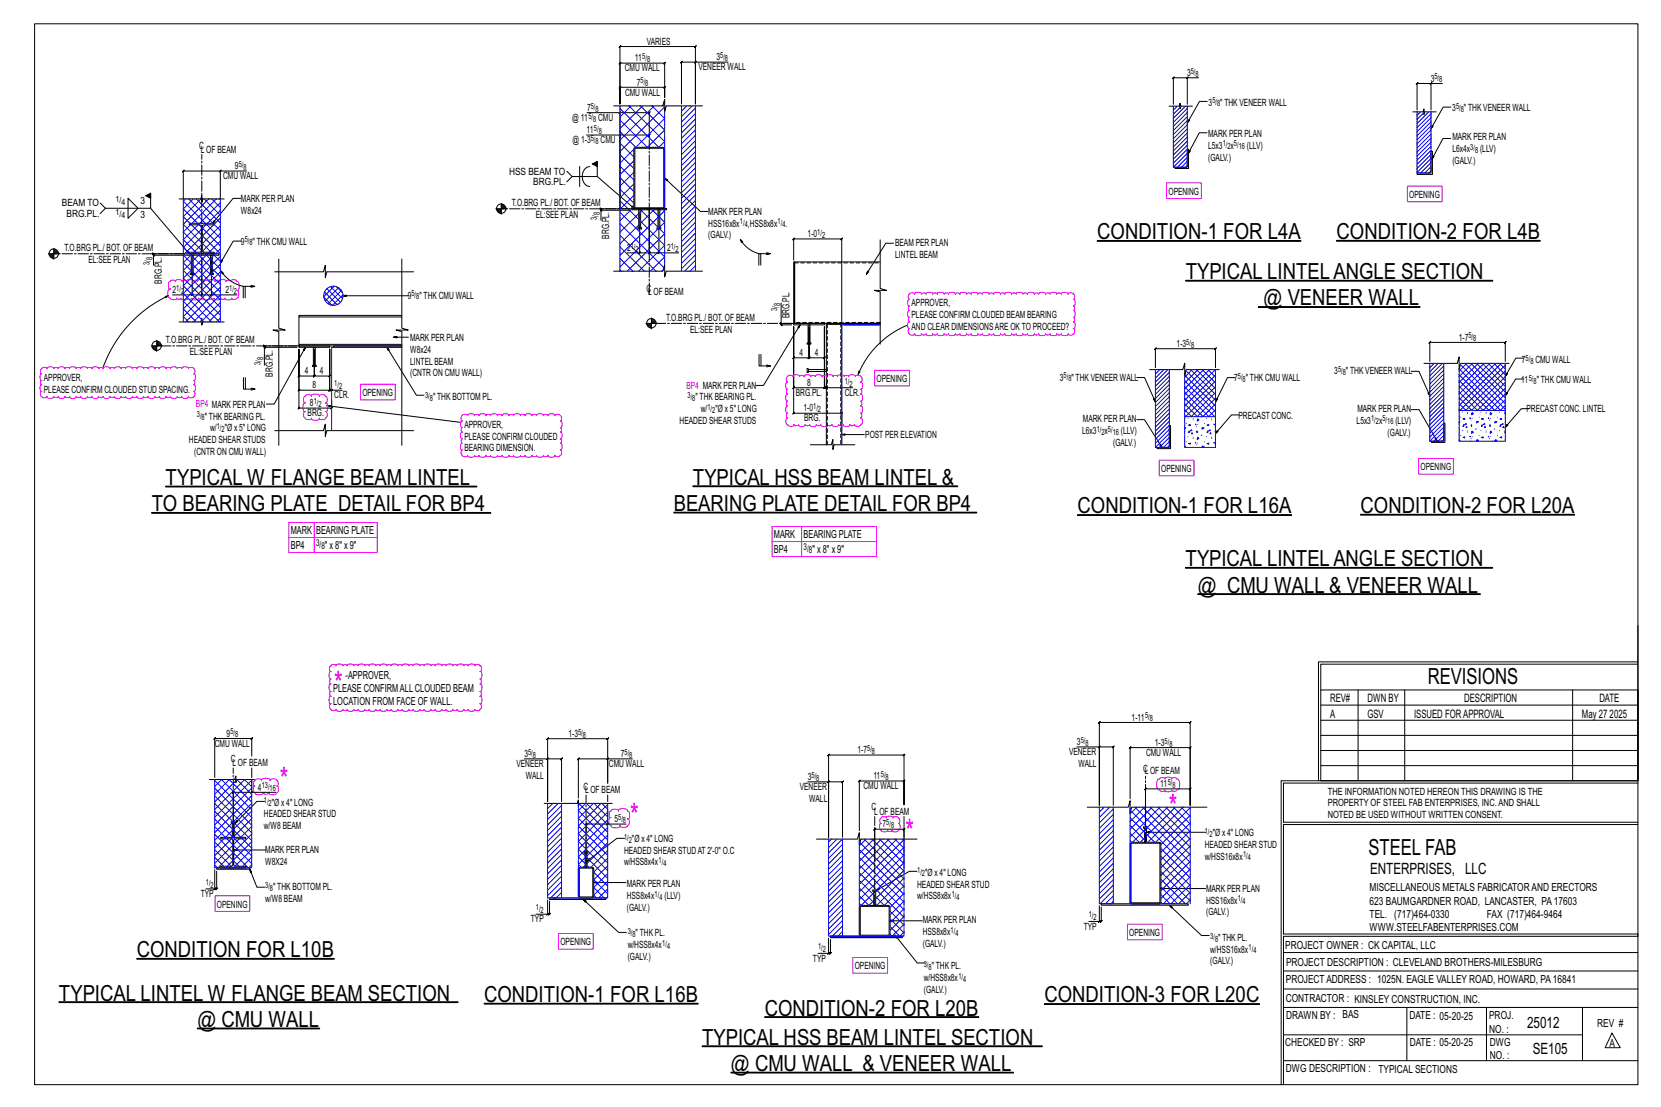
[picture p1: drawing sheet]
<svg xmlns="http://www.w3.org/2000/svg" width="914mm" height="610mm" viewBox="0 0 914 610" stroke-linecap="round" stroke-linejoin="round" font-family="sans-serif">
<g fill="none" stroke="#000" stroke-width=".55">
<path d="M19 13h883v584h-883zM341 35l1-1-1 1h25h-1l1-1v1v19v-6l-1 1 1-1h-25h1l-1 1v-1v9zM383 34h-8h1l-1 1v-1v23M383 34l-1 1zM401 34h-18v23v-31v-1l-1 1h1h-42l1-1-1 1v31M338 58h27l1-3v7l1-4h20M644 58h5l1-1v3v-2h6M654 43v-1l-1 1zM654 43h-8v-1l-1 1h1v14M660 43h-6v14M665 56h-5l-6 12M788 46h-1l1-1z"/>
<path d="M788 46h-8l1-1-1 1v15M794 46h-6v15M799 59h-4l-7 12M323 62h18v53v-41h-18M341 63l1-1zM341 75l1-1zM341 62h16v1l1-1h-1v14l1-2-1 1v-1h-16M664 73h-4l-6 11M778 62h5l1-2v3v-1h7M799 76h-5l-6 12M121 94v1l1-1zM121 94h-20l-1 1 1-1v16"/>
<path d="M136 94h-15v16M315 97l-3 3M319 92v11M325 92a6 6 0 0 0-4 5 6 6 0 0 0 4 6M329 89v8h-14l-3-3M329 97l20 18M349 81h16l1 1v32l-1 1h-15l-1-1zM350 82h15v32h-15zM366 98l20 18h4M654 82v11h-7v-1h6h1zM788 83h1v13h-9v-1h7h1zM58 115l-3 3"/>
<path d="M70 109l6 6-6 5zM83 106v9h-25l-3-3M83 115l21 25M99 110h12v-2v3l1-1h11M133 109h-5l-11 14M273 115h6M273 116l2 1M273 115l3 2M274 115l2 2M275 115l1 1M276 113l2 2M276 114l1 1"/>
<path d="M276 112v6M276 112l2 2M330 115l1 1zM347 116h-16v5M347 115h-16l-1-1 1 1v1M348 115h19v1h-19zM352 117v22h-7M363 117v22h11M27 140h6M27 140l3 2M28 140l2 2M28 140l2 1"/>
<path d="M29 140h1M30 138l1 2M30 139l1 1M30 139v1M30 137l2 3M30 137v6M30 137l2 2M101 140h-17v-1l1 1h-1v1M102 140h19v1h-19zM104 123h14v1h-6l-1 1v13l1 1h6v1h-14v-1h6l1-1v-14h-1h-6zM133 133h-5l-7 12M351 125h2v1h-2z"/>
<path d="M352 125v-9h1v9M352 140l1-1zM352 139h5v1l1-1h-1v-24v24v1l1-1h-1h6M362 125h2v1h-2zM362 125v-9h1v9M362 140l1-1zM408 132l1 1-1 1zM408 132a17 17 0 0 0 10 8M419 140v6M422 139l2 1M485 132v27l3 1h-7l4 1v29M492 134h-4l-11 17"/>
<path d="M27 140l2 2M84 140l1 1zM101 141h-17v5M105 150h2v1h-2zM105 150v-9h1v9M106 142v20h-11M115 150h2v1h-2zM116 150v-9h1v9M116 142v20h15M122 149l1 1-1 1zM122 149a19 19 0 0 0 12 9M135 158v6"/>
<path d="M138 158h2h-6v6M138 157l2 1M151 150h27l1-4v7l1-3h48M153 143v38l4 1h-7l3 1v62M221 143v38l4 1h-7l3 1v62M338 149h27l1-3v7l1-4h20M422 140h2h-6v6M437 144v34zM437 143v-11h-1l1-1v1h26l1-1-1 1v45M485 144h-48v34h48h-21v1h21M91 163h2l-2 1zM93 163a70 70 0 0 0-36 39"/>
<path d="M99 177h12v-2v4l1-2h11M106 162h5v1l1-1h-1v-20v20v1l1-1h-1h5M106 162l-1 1zM116 162h1l-1 1zM165 175v15M189 163h36M221 174h-56v1h56M356 178h6M356 179l2 2M356 178l3 3M357 178l2 2M357 178l2 1"/>
<path d="M358 178l1 1M359 176l1 2M359 177l1 1M359 176l2 2M359 177v1M359 175v6M359 175l2 3M430 178l1 1zM430 167v11h6M430 178v1v-1l1 1h-1h6M437 178h17v1h-17zM437 180v17l-1 1 1-1h8v1l1-1h-1v-17v17v1l1-1h-1h9l-1 1 1-1v-17v34h-1l1-1v1h1"/>
<path d="M440 179l-20 33h-4M454 180v34v-1l-1 1h1h-17v-1l-1 1h1v-34v48h-1l1-1v1h26l1-1-1 1v5M455 178h8v1h-8zM455 179v66M456 178h6M463 179v66M499 179a50 50 0 0 0-27 27M83 190h6M84 191l2 2M84 190l2 3M84 190l2 2M85 190l1 2"/>
<path d="M86 190v1M86 189l2 1M86 190h1M86 188l3 2M86 189l1 1M86 187v7M87 188l2 2M145 191l1 1zM164 191h-18v10M164 190h-18h-1l1 1v-1v1M165 190h17v1h-17zM165 192v23h-1l1-1v1h17h-1l1-1v1v-23"/>
<path d="M168 191l-17 32h-4M182 192v15l-1 1 1-1h-9h1l-1 1v-1v-15v15h1l-1 1v-1h-8l-1 1 1-1v-15v33h-1l1-1v1h18h-1l1-1v1v-5M182 192v23h-1l1-1v1h1h-1l1-1v1h5M213 191l16 27h4M217 186h8M221 190h-56h56h-37v1h37M418 195v7h6l-2-1M419 195v7M444 189h2h-2zM445 189v-10h1v10M787 199v-10l1-1-1 1h42h-1l1-1v1v10M839 197h-5l-5 10"/>
<path d="M134 208v6h6h-2M135 208v6M140 214l-2 1M172 201h2v1h-2zM173 201v-10h1v10M424 202h-2M444 203h1v2h-1zM445 203h10v2h-10M455 211v3h14M455 213l-1 1zM473 204v1l-1 1zM626 208h4l6 13"/>
<path d="M633 204h18l1-4v7l1-3h18M636 202v-10v1l1-1h-1h33v1l1-1h-1v10M680 208h-4l-7 13M777 204h4l6 14M784 200h18l1-3v6l1-3h27M839 209h-5l-5 9M151 237h27l1-3v6l1-3h48M180 223l74 10M463 239h13M626 231h4l10 15M682 228h-4l-9 11M777 226h4l10 17"/>
<path d="M795 233v11h-7v-1h6l1-1zM842 225h-5l-8 10M446 245h12l1-3v6v-3h12M637 246v1h7v-13v11l-1 1M902 345v85h-197M727 380h175v50h-175zM748 380v50M773 380v50M866 380v50M902 366h-175v14M902 364h-176v66M727 397h175"/>
<path d="M727 388h175M139 416v-9v-1l-1 1h1h-21l1-1-1 1v21M289 418h12v23v-34l1-1-1 1h34h-1l1-1v1v24v-13h13M301 418h8l1-1-1 1v23M302 417l-1 1zM335 418v-1l-1 1zM335 418h-17l1-1-1 1v21M593 411h12v32v-45l1-1-1 1h50l1-1-1 1v45v-9h1l-1 1v-1h-24l-1 1 1-1v21M605 411h8l-1 1 1-1v32M606 411l-1 1zM727 413h175M727 405h175"/>
<path d="M115 429h14l1-2v4v-2h10M139 436l-1 1zM139 429v7h13M139 436h-11h1l-1 1v-1v24M139 423v5M335 438v3zM445 431h11v30v-45l1-1-1 1h42h-1l1-1v1v27v-13l-1 1 1-1h-25h1l-1 1v-1v27M456 431h8h-1l1-1v1v30M457 430l-1 1zM622 440v-28l1-1-1 1h33l1-1-1 1v31M705 430v167M727 422h175"/>
<path d="M902 431h-195v22h195M127 453h2h-2zM128 453v8h1v-8M146 441h-5l-12 12M300 442h18v-2v4l1-2h18M335 454v-1l-1 1zM335 446v8h10M335 454h-12v-1l-1 1h1v22M498 450v11zM599 445h22l1-4v7l1-3h41M630 455h2v1h-2zM630 456v8h1v-8"/>
<path d="M631 458h33M902 454h-195v60h195v2h-195v81M118 479v10h-5M119 478h19v1h-19zM119 480v9h1l-1 1v-1h-1M122 461h13v1h-5l-1 1v13l1 1h5v1h-13v-1h5l1-1v-13l-1-1h-5zM129 468h17M138 479l3 10h5M319 478h7h1v15l-1 1h-7h-1zM319 478h7v16h-7zM322 469h2v1h-2zM322 470v8h1v-8"/>
<path d="M344 462h-4l-17 12M449 462h23l1-3v6l1-3h31M482 475v-18h-1l1-1v1h16h-1l1-1v1v21M505 480h-4l-19 10M622 464h16h1v33l-1 1h-15l-1-1zM623 465h16l-1 32h-15zM118 489v1l1-1zM301 496v7h-6M303 494h30v1h-30zM303 496v7l-1 1 1-1h-2M303 494v1h30v-1M321 495l20 18h4"/>
<path d="M327 486h18M473 499h17v16h-17zM474 499h15v16h-15zM480 490h3v1h-3zM481 491v8h1v-8M605 499v8h-6M606 498h48h-48zM606 500v7h1l-1 1v-1h-1M639 489h25M644 499l17 16h5M302 503l-1 1zM456 517v8h-6"/>
<path d="M457 516h40h-40zM457 517v8l1-1-1 1h-1M457 516h40M490 507h18M493 515l12 15h4M606 507l-1 1zM457 524l-1 1zM707 535h195M707 525h195M707 555h195M707 545h195M774 555v29"/>
<path d="M818 555v29M871 555v29M707 570h164M887 569l5 8h-8zM707 584h195"/>
<circle cx="276" cy="115" r="2.6"/>
<circle cx="30" cy="140" r="2.6"/>
<circle cx="359" cy="178" r="2.6"/>
<circle cx="86" cy="190" r="2.6"/>
</g>
<g fill="none" stroke="#f0f" stroke-width=".55">
<path d="M642 101h19v8h-19zM775 102h19v9h-19zM93 155a2.8 2.8 0 0 1 3-1l1 1a2.1 2.1 0 0 1 3 0 1.5 1.5 0 0 1 3 0 2.1 2.1 0 0 1 3 0 1.5 1.5 0 0 1 3 0 2.1 2.1 0 0 1 3 0 1.5 1.5 0 0 1 3 0 2.1 2.1 0 0 1 3 0 1.5 1.5 0 0 1 3 0 2.1 2.1 0 0 1 3 0 1.5 1.5 0 0 1 3 0 1.9 1.9 0 0 1 3 0 2.8 2.8 0 0 1 0 5 2.6 2.6 0 0 1 1 4 2.6 2.6 0 0 1-4 0h1a2.1 2.1 0 0 1-4 0 1.5 1.5 0 0 1-3 0 2.1 2.1 0 0 1-3 0 1.5 1.5 0 0 1-3 0 2.1 2.1 0 0 1-3 0 1.5 1.5 0 0 1-3 0 2.1 2.1 0 0 1-3 0 1.5 1.5 0 0 1-3 0 2.1 2.1 0 0 1-3 0 1.5 1.5 0 0 1-3 0 1.9 1.9 0 0 1-3 0 2.8 2.8 0 0 1 0-5l-1-1zM501 162l2-1 1 1a2.1 2.1 0 0 1 3 0 1.5 1.5 0 0 1 3 0 2.1 2.1 0 0 1 4 0 1.4 1.4 0 0 1 2 0 2.1 2.1 0 0 1 4 0 1.4 1.4 0 0 1 2 0 2.1 2.1 0 0 1 4 0 1.4 1.4 0 0 1 2 0 2.1 2.1 0 0 1 4 0 1.5 1.5 0 0 1 3 0 2.1 2.1 0 0 1 3 0 1.5 1.5 0 0 1 3 0 2.1 2.1 0 0 1 4 0 1.4 1.4 0 0 1 2 0 2.1 2.1 0 0 1 4 0 1.4 1.4 0 0 1 2 0 2.1 2.1 0 0 1 4 0 1.4 1.4 0 0 1 2 0 2.1 2.1 0 0 1 4 0 1.5 1.5 0 0 1 3 0 2.1 2.1 0 0 1 3 0 1.5 1.5 0 0 1 3 0 2.1 2.1 0 0 1 4 0 1.4 1.4 0 0 1 2 0 2.1 2.1 0 0 1 4 0 1.4 1.4 0 0 1 2 0 2.1 2.1 0 0 1 4 0 2 2 0 0 1 3 0 2 2 0 0 1 0 3 2.1 2.1 0 0 1 0 4 1.4 1.4 0 0 1 0 2 2.1 2.1 0 0 1 0 4 1.4 1.4 0 0 1 0 2 2.1 2.1 0 0 1 0 4 2 2 0 0 1 0 3 2 2 0 0 1-3 0 2.1 2.1 0 0 1-4 0 1.4 1.4 0 0 1-2 0 2.1 2.1 0 0 1-4 0 1.4 1.4 0 0 1-2 0 2.1 2.1 0 0 1-4 0 1.5 1.5 0 0 1-3 0 2.1 2.1 0 0 1-3 0 1.5 1.5 0 0 1-3 0 2.1 2.1 0 0 1-4 0 1.4 1.4 0 0 1-2 0 2.1 2.1 0 0 1-4 0 1.4 1.4 0 0 1-2 0 2.1 2.1 0 0 1-4 0 1.4 1.4 0 0 1-2 0 2.1 2.1 0 0 1-4 0 1.5 1.5 0 0 1-3 0 2.1 2.1 0 0 1-3 0 1.5 1.5 0 0 1-3 0 2.1 2.1 0 0 1-4 0 1.4 1.4 0 0 1-2 0 2.1 2.1 0 0 1-4 0 1.4 1.4 0 0 1-2 0 2.1 2.1 0 0 1-4 0 1.4 1.4 0 0 1-2 0 2.1 2.1 0 0 1-4 0 1.5 1.5 0 0 1-3 0 2.1 2.1 0 0 1-3 0 2 2 0 0 1-3 0 2 2 0 0 1 0-3 2.1 2.1 0 0 1 0-4 1.4 1.4 0 0 1 0-2 2.1 2.1 0 0 1 0-4 1.4 1.4 0 0 1 0-2 2.1 2.1 0 0 1 0-4 2 2 0 0 1 0-3zM23 203l2-1 1 1a2.1 2.1 0 0 1 4 0 1.4 1.4 0 0 1 2 0 2.1 2.1 0 0 1 4 0 1.4 1.4 0 0 1 2 0 2.1 2.1 0 0 1 4 0 1.4 1.4 0 0 1 2 0 2.1 2.1 0 0 1 4 0 1.5 1.5 0 0 1 3 0 2.1 2.1 0 0 1 3 0 1.5 1.5 0 0 1 3 0 2.1 2.1 0 0 1 3 0 1.5 1.5 0 0 1 3 0 2.1 2.1 0 0 1 4 0 1.4 1.4 0 0 1 2 0 2.1 2.1 0 0 1 4 0 1.4 1.4 0 0 1 2 0 2.1 2.1 0 0 1 4 0 1.5 1.5 0 0 1 3 0 2.1 2.1 0 0 1 3 0 1.5 1.5 0 0 1 3 0 2.1 2.1 0 0 1 3 0 1.5 1.5 0 0 1 3 0 2.1 2.1 0 0 1 4 0 1.4 1.4 0 0 1 2 0 2.1 2.1 0 0 1 4 0 1.9 1.9 0 0 1 3 0 1.9 1.9 0 0 1 0 3 2.1 2.1 0 0 1 0 3 1.5 1.5 0 0 1 0 3 2.1 2.1 0 0 1 0 4 1.9 1.9 0 0 1 0 2 1.9 1.9 0 0 1-3 0 2.1 2.1 0 0 1-4 0 1.4 1.4 0 0 1-2 0 2.1 2.1 0 0 1-4 0 1.5 1.5 0 0 1-3 0 2.1 2.1 0 0 1-3 0 1.5 1.5 0 0 1-3 0 2.1 2.1 0 0 1-3 0 1.5 1.5 0 0 1-3 0 2.1 2.1 0 0 1-4 0 1.4 1.4 0 0 1-2 0 2.1 2.1 0 0 1-4 0 1.4 1.4 0 0 1-2 0 2.1 2.1 0 0 1-4 0 1.5 1.5 0 0 1-3 0 2.1 2.1 0 0 1-3 0 1.5 1.5 0 0 1-3 0 2.1 2.1 0 0 1-3 0 1.5 1.5 0 0 1-3 0 2.1 2.1 0 0 1-4 0 1.4 1.4 0 0 1-2 0 2.1 2.1 0 0 1-4 0 1.4 1.4 0 0 1-2 0 2.1 2.1 0 0 1-4 0 1.4 1.4 0 0 1-2 0 2.1 2.1 0 0 1-4 0 1.9 1.9 0 0 1-3 0 1.9 1.9 0 0 1 0-2 2.1 2.1 0 0 1 0-4 1.5 1.5 0 0 1 0-3 2.1 2.1 0 0 1 0-3 2 2 0 0 1 0-3zM167 219l1-1a2.2 2.2 0 0 1 3 0 2.5 2.5 0 0 1 5 0 2.2 2.2 0 0 1 3 0l1 2v2h-1a2.7 2.7 0 0 1 0 5 2.3 2.3 0 0 1 0 3l-2 1h-1v-1a2.5 2.5 0 0 1-5 0 2.2 2.2 0 0 1-3 0l-1-2v-1h1a2.7 2.7 0 0 1 0-5l-1-1zM198 212h20v8h-20zM433 208a2 2 0 0 1 3-1 2.1 2.1 0 0 1 4 0 1.5 1.5 0 0 1 3 0 2.1 2.1 0 0 1 3 0 1.5 1.5 0 0 1 3 0 2.1 2.1 0 0 1 3 0 1.5 1.5 0 0 1 3 0 2.1 2.1 0 0 1 4 0 1.4 1.4 0 0 1 2 0 2.1 2.1 0 0 1 4 0 1.4 1.4 0 0 1 2 0 2.1 2.1 0 0 1 4 0 2 2 0 0 1 3 1 2 2 0 0 1 0 2 2.2 2.2 0 0 1 0 4 1.5 1.5 0 0 1 0 3 2.2 2.2 0 0 1 0 4 1.5 1.5 0 0 1 0 3 2.2 2.2 0 0 1 0 4 1.5 1.5 0 0 1 0 2 2.3 2.3 0 0 1 0 4l-2 1-1-1h-1a1.4 1.4 0 0 1-2 0 2.1 2.1 0 0 1-4 0 1.4 1.4 0 0 1-2 0 2.1 2.1 0 0 1-4 0 1.4 1.4 0 0 1-2 0 2.1 2.1 0 0 1-4 0 1.5 1.5 0 0 1-3 0 2.1 2.1 0 0 1-3 0 1.5 1.5 0 0 1-3 0 2.1 2.1 0 0 1-3 0 1.5 1.5 0 0 1-3 0 2.2 2.2 0 0 1-4 0v-2v-2h1a1.5 1.5 0 0 1 0-2 2.2 2.2 0 0 1 0-4 1.5 1.5 0 0 1 0-3 2.2 2.2 0 0 1 0-4 1.5 1.5 0 0 1 0-3 2.2 2.2 0 0 1 0-4h-1zM482 204h19v9h-19zM255 228h2v1a2.1 2.1 0 0 1 4 0 1.5 1.5 0 0 1 3 0 2.1 2.1 0 0 1 4 0 1.4 1.4 0 0 1 2 0 2.1 2.1 0 0 1 4 0 1.4 1.4 0 0 1 2 0 2.1 2.1 0 0 1 4 0 1.5 1.5 0 0 1 3 0 2.1 2.1 0 0 1 4 0 1.4 1.4 0 0 1 2 0 2.1 2.1 0 0 1 4 0 1.4 1.4 0 0 1 2 0 2.1 2.1 0 0 1 4 0 1.5 1.5 0 0 1 3 0 2.1 2.1 0 0 1 4 0 2 2 0 0 1 2 0 2 2 0 0 1 0 3 2.1 2.1 0 0 1 0 3 1.5 1.5 0 0 1 0 3 2.1 2.1 0 0 1 0 4 1.4 1.4 0 0 1 0 2 2.1 2.1 0 0 1 0 4 2 2 0 0 1 0 3 2 2 0 0 1-2 0 2.1 2.1 0 0 1-4 0 1.5 1.5 0 0 1-3 0 2.1 2.1 0 0 1-4 0 1.4 1.4 0 0 1-2 0 2.1 2.1 0 0 1-4 0 1.4 1.4 0 0 1-2 0 2.1 2.1 0 0 1-4 0 1.5 1.5 0 0 1-3 0 2.1 2.1 0 0 1-4 0 1.4 1.4 0 0 1-2 0 2.1 2.1 0 0 1-4 0 1.4 1.4 0 0 1-2 0 2.1 2.1 0 0 1-4 0 1.5 1.5 0 0 1-3 0 2.1 2.1 0 0 1-4 0 2 2 0 0 1-2 0 2 2 0 0 1 0-3 2.1 2.1 0 0 1 0-4 1.4 1.4 0 0 1 0-2 2.1 2.1 0 0 1 0-4 1.5 1.5 0 0 1 0-3 2.1 2.1 0 0 1 0-3 2 2 0 0 1 0-4zM638 253h19v9h-19zM781 252h19v9h-19z"/>
<path d="M159 288h49v16h-49zM159 296h49M173 288v16M425 290h58v16h-58zM425 298h58M441 290v16M182 367a2 2 0 0 1 3 0 2 2 0 0 1 4 0 1.4 1.4 0 0 1 2 0 2 2 0 0 1 4 0 1.4 1.4 0 0 1 2 0 2 2 0 0 1 4 0 1.4 1.4 0 0 1 2 0 2 2 0 0 1 4 0 1.4 1.4 0 0 1 2 0 2 2 0 0 1 4 0 1.4 1.4 0 0 1 2 0 2 2 0 0 1 4 0 1.4 1.4 0 0 1 2 0 2 2 0 0 1 4 0 1.4 1.4 0 0 1 2 0 2 2 0 0 1 4 0 1.5 1.5 0 0 1 3 0 2 2 0 0 1 3 0 1.5 1.5 0 0 1 3 0 2 2 0 0 1 3 0 1.5 1.5 0 0 1 3 0 2 2 0 0 1 3 0 1.5 1.5 0 0 1 3 0 2 2 0 0 1 3 0 1.5 1.5 0 0 1 3 0 2 2 0 0 1 3 0 2.1 2.1 0 0 1 3 0 2.1 2.1 0 0 1 0 3 2.3 2.3 0 0 1 0 4 1.5 1.5 0 0 1 0 3 2.3 2.3 0 0 1 0 4 1.5 1.5 0 0 1 0 2 2.5 2.5 0 0 1 0 5 2.1 2.1 0 0 1 0 2 2.1 2.1 0 0 1-3 1 2 2 0 0 1-3 0 1.5 1.5 0 0 1-3 0 2 2 0 0 1-3 0 1.5 1.5 0 0 1-3 0 2 2 0 0 1-3 0 1.5 1.5 0 0 1-3 0 2 2 0 0 1-3 0 1.5 1.5 0 0 1-3 0 2 2 0 0 1-3 0 1.5 1.5 0 0 1-3 0 2 2 0 0 1-4 0 1.4 1.4 0 0 1-2 0 2 2 0 0 1-4 0 1.4 1.4 0 0 1-2 0 2 2 0 0 1-4 0 1.4 1.4 0 0 1-2 0 2 2 0 0 1-4 0 1.4 1.4 0 0 1-2 0 2 2 0 0 1-4 0 1.4 1.4 0 0 1-2 0 2 2 0 0 1-4 0 1.4 1.4 0 0 1-2 0 2 2 0 0 1-4 0 1.4 1.4 0 0 1-2 0 2 2 0 0 1-4 0 2.1 2.1 0 0 1-3-1 2.1 2.1 0 0 1 0-2 2.5 2.5 0 0 1 0-5 1.5 1.5 0 0 1 0-2 2.3 2.3 0 0 1 0-4 1.5 1.5 0 0 1 0-3 2.3 2.3 0 0 1 0-4l-1-1zM141 429h2l1 1a2.7 2.7 0 0 1 5 0 2.3 2.3 0 0 1 3 0 2.3 2.3 0 0 1 0 3 2.4 2.4 0 0 1 0 4l-2 1-2-1v-1a1.8 1.8 0 0 1-3 0 2.8 2.8 0 0 1-5 0l-1-1 1-2a2 2 0 0 1 0-3zM637 429h1a1.6 1.6 0 0 1 3 0 2.1 2.1 0 0 1 4 0 1.6 1.6 0 0 1 3 0 4 4 0 0 1 0 6l-2 1-1-1a2.1 2.1 0 0 1-4 0 1.6 1.6 0 0 1-3 0 4 4 0 0 1-1-6zM337 446h2l1 1a2.8 2.8 0 0 1 5 0 2.4 2.4 0 0 1 0 4 2.3 2.3 0 0 1 0 4l-2 1-1-1-1-1a2.8 2.8 0 0 1-5 0 2.4 2.4 0 0 1 0-4 2.3 2.3 0 0 1 0-4zM485 451a2 2 0 0 1 3 0 2.1 2.1 0 0 1 4 0 2 2 0 0 1 3 0 2 2 0 0 1-1 2 2.3 2.3 0 0 1 0 4l-1 1h-2v-1a1.4 1.4 0 0 1-2 0 2.2 2.2 0 0 1-4 0l-1-2 1-1v-1h-1zM118 493h20v9h-20z"/>
<path d="M307 514h20v9h-20zM621 509h19v9h-19zM469 527h20v9h-20z"/>
</g>
<g fill="#000" stroke="#000" stroke-width=".55">
<path d="M326 90l3-1v3zM80 108l3-2v3zM604 132h112v1h-112zM736 132h112v1h-112zM653 154h169v1h-169zM693 169h89h-89zM91 268h171h-171zM381 268h146h-146zM84 282h186v1h-186zM371 282h167v1h-167zM593 283h118v1h-118zM749 283h118v1h-118z"/>
<path d="M653 312h169v1h-169zM659 327h156h-156zM75 528h109h-109zM32 552h220h-220zM267 552h117v1h-117zM575 553h118h-118zM109 566h67v1h-67zM387 576h187h-187zM421 560h118h-118zM402 590h156v1h-156z"/>
</g>
<g fill="none" stroke="#00f" stroke-width=".55">
<path d="M341 58v91M346 58l20 20-3 3-22-21M347 58l-6 6M353 58l13 14-10 9-15-15M354 58l-13 13M359 58l7 7-16 16-9-9M360 58l-19 19M365 58l1 1M366 59l-25 24M375 58v91M378 58l-3 3M381 58l-6 6"/>
<path d="M383 60l-8 7M383 58v91M646 58v34h8v-34M648 58l-2 3M650 59l-4 4M650 57h.1M650 58v1M653 58l-7 7M654 60l-8 7M341 79l8 7M366 62v84M383 77l-8 8"/>
<path d="M383 75l-8 7M383 72l-8 7M383 69l-8 7M383 66l-8 7M383 63l-8 7M654 80l-8 8M654 78l-8 7M654 75l-8 8M654 73l-8 8M654 71l-8 8M654 69l-8 7M654 66l-8 8"/>
<path d="M654 64l-8 8M654 62l-8 8M780 62v33h8v-33M782 62l-2 2M784 62l-4 4M784 62h.1M787 62l-7 6M788 78l-8 8M788 76l-8 8M788 74l-8 8M788 72l-8 7M788 69l-8 8"/>
<path d="M788 67l-8 8M788 65l-8 8M788 63l-8 7M341 85l8 8M341 91l8 8M341 98l8 7M349 95l-8 8M349 89l-8 7M349 82l-8 8M383 98l-8 8M383 95l-8 8M383 92l-8 8"/>
<path d="M383 89l-8 8M383 86l-8 8M383 83l-8 8M383 80l-8 8M654 91l-1 1M654 89l-4 3M654 87l-6 5M654 84l-8 8M654 82l-8 8M788 94l-1 1M788 92l-4 3M788 90l-6 5"/>
<path d="M788 87l-8 8M788 85l-8 8M788 83l-8 7M788 81l-8 7M101 119l20 21M101 110v67M102 110l-1 1 20 20M104 110l17 17M106 110l-5 5 20 20M108 110l13 13M111 110l-10 9M112 110l9 9"/>
<path d="M115 110l-14 14 20 20M117 110l4 4M119 110l-18 18 20 20M121 110h.1M121 112l-20 20 20 20M121 116l-20 20 20 21M121 110v67M341 104l8 8M341 111l25 24M341 117l25 24-8 8M349 114l-8 8M349 108l-8 7"/>
<path d="M349 101l-8 8M353 116l13 13-21 20M354 116l-13 12M359 116l7 6-25 25M360 116l-19 18M365 116h1l-25 25M383 119l-8 8M383 116l-8 8M383 113l-8 8M383 110l-8 8M383 107l-8 8M383 104l-8 8"/>
<path d="M383 101l-8 8M121 137l-20 20 20 20M121 120l-20 20 20 21M121 129l-20 20 20 20M121 133l-20 20 20 21M121 124l-20 21M341 123l24 24M341 130l20 19M341 136l14 13M366 135l-14 14M383 137l-8 8M383 134l-8 8"/>
<path d="M383 131l-8 8M383 128l-8 8M383 125l-8 8M383 122l-8 8M101 145l20 20M121 154l-20 20 3 3M121 141l-20 21 16 15M121 145l-20 21 11 11M121 158l-19 19M121 150l-20 20M180 159l7 7M182 158l7 6"/>
<path d="M184 158l-6 5M185 158l4 3M186 158l-7 8M341 149h1M341 142l7 7M365 149h-1M383 146l-3 3M383 143l-6 6M383 140l-8 8M101 170l7 7M121 175l-2 2M121 171l-6 6"/>
<path d="M121 167l-10 10M121 162l-15 15M178 164l5 4M179 161l7 7M188 160l-7 7M189 162l-6 6M485 179h-22v66M221 191h-38v46M636 204v42h7M638 204l-2 2M641 204l-5 4M643 204l-7 6"/>
<path d="M644 204v42h-1M644 218l-8 8M644 216l-8 8M644 214l-8 8M644 212l-8 7M644 209l-8 8M644 207l-8 8M644 205l-8 8M652 213l17 16M652 219l10 10M652 216l14 13M653 204l11 11 5-5"/>
<path d="M653 204h.1M655 204l14 13M656 204l-4 4M659 204l10 10M660 204l-8 7M662 204l7 7M663 204l-11 10M665 204l4 4M666 204l-14 13M667 215h.1M668 204h1M669 204l-12 11-5-5"/>
<path d="M669 219l-2 2-6-6-9 9M669 216l-2 2-3-3-12 12M669 204v42h-17v-39M669 213l-16 16M669 207l-8 8-9-8M787 200v43h1M790 200l-3 3M792 200l-5 5M794 200l-7 7M795 200v43h-8l8-8M795 213l-8 7M795 220l-8 7"/>
<path d="M795 217l-8 8M795 215l-8 8M795 211l-8 7M795 208l-8 8M795 206l-8 8M795 204l-8 7M795 202l-8 7M803 214l2-2 13 12 11-10M803 219l7 7M803 216l10 10M803 213l14 13M804 200h.1"/>
<path d="M807 200l22 22M807 200l-4 4M810 200l19 19M811 200l-8 7M813 200l16 16M814 200l-11 11M816 200l13 13M817 200l-12 12-2-2M819 200l10 10M820 200l-11 12-6-6M822 200l7 6M823 200l-11 12-9-9"/>
<path d="M826 200l3 3M826 200l-11 12-11-11M829 211l-11 10-9-9-6 5M829 207l-11 11-6-6-9 8M829 204l-11 11-3-3-12 11M829 200v43h-26v-40M829 201l-25 25-1-1M829 217l-9 9M644 239l-8 7M644 236l-8 8M644 234l-8 8M644 232l-8 8"/>
<path d="M644 230l-8 7M644 227l-8 8M644 225l-8 8M644 223l-8 8M644 221l-8 7M652 236h1h-1M652 220l5-5 10 10 2-3M652 229h1M652 226l4 3M652 222l7 7M652 229h17M653 233h.1"/>
<path d="M654 230h.1M654 234h1zM655 237v1h-1zM655 237h1zM656 238l1 1h-1zM657 231h.1M658 233v1zM659 235h.1M659 237v1zM659 234h.1M659 231h1l-1 1zM659 231h1h-1z"/>
<path d="M661 240h.1M661 230h.1M662 240h.1M662 235l1 1h-1zM663 233h.1M664 230h.1M664 234h1zM665 237v1h-1zM665 237h1zM666 238l1 1h-1zM667 231h.1M668 233l1 1z"/>
<path d="M669 235h.1M669 237v1M669 220l-2-2-11 11M669 224l-2-3-8 8M669 227l-2-2-5 4M669 226l-4 3M795 240l-3 3M795 238l-6 5M795 233l-8 8M795 231l-8 7M795 229l-8 7M795 226l-8 8"/>
<path d="M795 224l-8 8M795 222l-8 7M803 232h1l-1 1M803 222l4 4M803 226h26M804 240h.1M804 230h.1M805 237h.1M805 227h.1M805 231l1-1v1zM806 234v1h-1zM806 234l1-1v1z"/>
<path d="M807 235h1h-1zM808 238h.1M808 228h.1M808 237h.1M808 227h.1M809 230h1zM810 231h.1M810 226l8-8 8 8M810 234v1zM810 230h.1M810 228h1h-1zM810 238h1l-1 1z"/>
<path d="M810 237l1 1h-1zM810 227l1 1h-1zM812 236h.1M812 226h.1M813 236h.1M813 232h1l-1 1zM813 226l5-5 5 5M814 240h.1M814 230h.1M815 237h.1M815 227h.1M816 231l1-1v1z"/>
<path d="M816 234v1zM816 226l2-2 2 2M817 234v-1v1zM817 235h1h-1zM818 238h.1M818 228h.1M818 237h.1M818 227h.1M819 230h1zM820 231h.1M820 234v1zM821 230h.1"/>
<path d="M821 228h-1zM821 238l-1 1zM821 237v1h-1zM821 227v1h-1zM823 236h.1M823 226h.1M823 232h1l-1 1zM824 240h.1M824 230h.1M825 237h.1M825 227h.1M826 231l1-1v1z"/>
<path d="M826 234v1zM827 234v-1l1 1zM828 235h-1zM828 238h.1M828 228h.1M828 237h.1M828 227h.1M829 225l-11-10-11 11M829 223l-3 3M829 220l-6 6M637 246h6M644 245l-1 1"/>
<path d="M644 243l-3 3M644 241l-6 5M652 246h1h-1M653 243h.1M654 240h.1M654 244h1v1zM657 241h.1M658 244h.1M659 245h.1M659 244h.1M659 241h1l-1 1zM659 241h1h-1z"/>
<path d="M662 246h1h-1M663 243h.1M664 240h.1M664 244h1v1zM667 241h.1M668 244h1zM669 245h.1M795 242l-1 1M803 242h1l-1 1M805 241h1zM809 240l1 1zM810 241h.1"/>
<path d="M813 243v-1h1l-1 1M816 241h1zM819 240l1 1zM820 241h.1M821 241h.1M823 243v-1h1l-1 1M826 241h1zM118 429v49h21v-49M118 438l21 21M118 434l21 20M118 430l21 20M122 429l17 17"/>
<path d="M122 429l-4 4M126 429l13 13M126 429l-8 8M130 428v1M130 430l-12 12M130 429l9 8M131 429l-1 1M135 429l4 4M135 429l-17 17M139 430l-21 20M139 434l-21 20M139 438l-21 21"/>
<path d="M118 442l19 19 2-2M118 447l15 14 6-6M139 451l-11 10-10-10M139 447l-15 14-6-6M139 442l-19 19-2-2M301 442v52h34v-52M304 442l-3 3M307 442l-6 6M309 459l-8 7M309 456l-8 7M309 453l-8 7M309 450l-8 7"/>
<path d="M309 447l-8 7M309 444l-8 7M309 442v52M318 442v52M319 442l16 16M322 442l-4 4 17 17M323 442l12 12M327 442l-9 9 17 16M327 442l8 8M331 442l-13 13 17 16M331 442l4 4M335 460l-17 16 2 2"/>
<path d="M335 443l-17 16 13 13 4-4M335 447l-17 16 9 9 8-8M335 451l-17 17 17 16M335 456l-17 16 6 6M605 445v53h8v-53M608 445l-3 2M611 445l-6 5M613 457l-8 8M613 454l-8 8M613 451l-8 8M613 448l-8 8M613 445l-8 8"/>
<path d="M622 445v53h25M622 446l18 18 15-15M622 450l14 14M622 455l9 9M622 459l5 5M625 445l19 19 11-11M626 445l-4 3M629 445l26 26M630 445l-8 7M633 445l22 21M634 445l-12 12M637 445l18 17"/>
<path d="M639 445l-17 16M642 445l13 13M643 445l-20 19M646 445l9 9M647 445l-19 19M650 445l5 5M651 445l-19 19M654 445h1M655 457l-16 17M655 445l-19 19M655 445v53M118 463l2-2 17 17"/>
<path d="M118 467l6-6 15 15M118 471l10-10 11 10M118 476l2 2M118 472l6 6M118 468l10 10M118 464l14 14M139 467l-6-6-15 14M139 463l-2-2-17 17M139 464l-15 14M139 468l-11 10M139 472l-6 6M139 476l-2 2"/>
<path d="M309 480l-8 7M309 477l-8 7M309 474l-8 7M309 471l-8 7M309 468l-8 7M309 465l-8 7M309 462l-8 7M321 478l6-6 8 7M335 477l-8 8 8 7M335 473l-8 7 8 8M335 475l-4-3-6 6M456 462v54h8v-54l-8 8"/>
<path d="M458 462l-2 2M461 462l-5 5M464 477l-8 8M464 474l-8 8M464 471l-8 8M464 468l-8 8M464 465l-8 8M473 462v54h25v-54M473 472l25 25M473 476l22 23 3-3M473 468l25 25M473 464l25 24"/>
<path d="M476 462l22 22M477 462l-4 4M480 462l18 18M481 462l-8 8M484 462l14 14M485 462l-12 12M488 462l10 9M489 462l-16 16M493 462l5 5M494 462l-21 21M497 462l1 1M498 479l-20 20-5-6"/>
<path d="M498 475l-24 24-1-1M498 462l-25 25M498 467l-25 24M498 471l-25 24M613 478l-8 8M613 475l-8 8M613 472l-8 8M613 469l-8 8M613 466l-8 8M613 463l-8 8M613 460l-8 8M622 463l1 1"/>
<path d="M639 465l1-1 15 15M639 469l5-5 11 11M639 467l16 16M639 471l16 17M639 476l16 16M639 480l16 16M655 479l-16 16M655 474l-16 17M655 470l-16 16M655 466l-16 16M655 462l-16 16M309 491l-3 3"/>
<path d="M309 489l-6 5M309 486l-8 7M309 483l-8 7M335 481l-8 8 6 5M335 485l-8 8 1 1M335 490l-5 4M335 494h-1M464 498l-8 8M464 495l-8 8M464 492l-8 8M464 489l-8 8M464 486l-8 8"/>
<path d="M464 483l-8 8M464 480l-8 8M473 481l18 18 7-7M473 485l14 14 11-11M490 500l1-1 7 6M498 484l-15 15-10-10M613 496l-1 2M613 493l-4 5M613 490l-7 8M613 487l-8 8M613 484l-8 8M613 481l-8 8"/>
<path d="M639 497l1 1M639 484l14 14M639 493l5 5M639 488l9 10M655 496l-2 2M655 491l-6 7M655 487l-10 11M655 483l-15 15M457 516h40M464 513l-3 3M464 510l-6 6M464 507l-8 8"/>
<path d="M464 504l-8 8M464 501l-8 8M490 510l5 6 3-3M490 506l8 8M490 502l8 7M498 501l-3-2-5 5M498 500l-8 8M498 509l-7 7-1-2M498 505l-8 7"/>
<circle cx="184" cy="163" r="5"/>
</g>
<g fill="none" stroke="#000" stroke-width=".55" stroke-dasharray="0 1">
<path d="M341 58h24l1-3v26h-17v35h17v30l-1 3h-24zM375 58h8v91h-8zM646 58h3l1-1v3v-2h4v34h-8zM780 62h3l1-2v3v-1h4v33h-8zM101 110h20M121 177h-20M636 204h8v42h-8zM653 204h16v25h-17v-22zM787 200h8v43h-8zM804 200h25v26h-26v-23zM652 229h17v17h-17zM803 226h26v17h-26z"/>
<path d="M118 429h11l1-2v4v-2h9v49h-21zM301 442h8v52h-8zM318 442h17v52h-8v-16h-9zM605 445h8v53h-8zM622 445h33v53h-16v-34h-17zM456 462h8v54h-8zM473 462h25v54h-8v-17h-17z"/>
<circle cx="184" cy="163" r="5"/>
</g>
<path d="M348 115h-72M102 140h-72M111 141v-56M357 162v-85M437 178h-78M165 190h-79M128 461v-38M323 478v-40M631 464v-37M482 499v-49" fill="none" stroke="#000" stroke-width=".55" stroke-dasharray="5.8 1 1 1"/>
<path d="M348 115h19M437 145h48M455 179v-1M455 178h1M462 178h1v1M463 178v67M485 178h-48M455 245v-67" fill="none" stroke="#000" stroke-width=".55" stroke-dasharray="2 1.4"/>
<g font-size="18.4" fill="#f0f">
<text x="184" y="383">*</text>
<text x="154" y="436">*</text>
<text x="347" y="456">*</text>
<text x="643" y="451">*</text>
<text x="499" y="464">*</text>
</g>
<g font-size="12.2">
<text x="604" y="132">CONDITION-1 FOR L4A</text>
<text x="736" y="132">CONDITION-2 FOR L4B</text>
<text x="653" y="154">TYPICAL LINTELANGLE SECTION</text>
<text x="696" y="168">@ VENEER WALL</text>
<text x="91" y="267">TYPICAL W FLANGE BEAM LINTEL</text>
<text x="381" y="267">TYPICAL HSS BEAM LINTEL &amp;</text>
<text x="84" y="282">TO BEARING PLATE DETAIL FOR BP4</text>
<text x="371" y="281">BEARING PLATE DETAIL FOR BP4</text>
<text x="593" y="283">CONDITION-1 FOR L16A</text>
<text x="749" y="283">CONDITION-2 FOR L20A</text>
<text x="653" y="312">TYPICAL LINTELANGLE SECTION</text>
<text x="659" y="326">@ CMU WALL &amp; VENEER WALL</text>
<text x="786" y="377">REVISIONS</text>
<text x="753" y="471">STEEL FAB</text>
<text x="75" y="527">CONDITION FOR L10B</text>
<text x="32" y="551">TYPICAL LINTEL W FLANGE BEAM SECTION</text>
<text x="267" y="552">CONDITION-1 FOR L16B</text>
<text x="575" y="552">CONDITION-3 FOR L20C</text>
<text x="421" y="559">CONDITION-2 FOR L20B</text>
<text x="109" y="565">@ CMU WALL</text>
<text x="387" y="575">TYPICAL HSS BEAM LINTEL SECTION</text>
<text x="402" y="590">@ CMU WALL &amp; VENEER WALL</text>
</g>
<g font-size="8.6">
<text x="754" y="481">ENTERPRISES, LLC</text>
<text x="841" y="566">25012</text>
<text x="844" y="580">SE105</text>
</g>
<g font-size="6.4">
<text x="732" y="386">REV#</text>
<text x="753" y="386">DWN BY</text>
<text x="806" y="386">DESCRIPTION</text>
<text x="880" y="386">DATE</text>
<text x="732" y="395">A</text>
<text x="753" y="395">GSV</text>
<text x="778" y="395">ISSUED FORAPPROVAL</text>
<text x="871" y="395">May 27</text>
<text x="886" y="395">2025</text>
</g>
<g font-size="6.1">
<text x="160" y="294">MARK</text>
<text x="174" y="294">BEARING PLATE</text>
<text x="426" y="296">MARK</text>
<text x="442" y="296">BEARING PLATE</text>
<text x="160" y="302">BP4</text>
<text x="179" y="302">&quot; x 8&quot; x 9&quot;</text>
<text x="426" y="304">BP4</text>
<text x="447" y="304">&quot; x 8&quot; x 9&quot;</text>
<text x="190" y="374">-APPROVER,</text>
<text x="183" y="381">PLEASE CONFIRMALLCLOUDED BEAM</text>
<text x="183" y="388">LOCATION FROM FACE OF WALL.</text>
<text x="754" y="491">MISCELLANEOUS METALS FABRICATORAND ERECTORS</text>
<text x="754" y="498">623 BAUMGARDNER ROAD, LANCASTER, PA17603</text>
<text x="754" y="505">TEL. (717)464-0330</text>
<text x="819" y="505">FAX (717)464-9464</text>
<text x="754" y="513">WWW.STEELFABENTERPRISES.COM</text>
<text x="708" y="523">PROJECT OWNER : CK CAPITAL, LLC</text>
<text x="708" y="532">PROJECT DESCRIPTION : CLEVELAND BROTHERS-MILESBURG</text>
<text x="708" y="541">PROJECTADDRESS : 1025N. EAGLE VALLEY ROAD, HOWARD, PA16841</text>
<text x="708" y="552">CONTRACTOR : KINSLEY CONSTRUCTION, INC.</text>
<text x="708" y="561">DRAWN BY : BAS</text>
<text x="776" y="561">DATE : 05-20-25</text>
<text x="820" y="561">PROJ.</text>
<text x="820" y="569">NO. :</text>
<text x="879" y="566">REV #</text>
<text x="708" y="576">CHECKED BY : SRP</text>
<text x="776" y="576">DATE : 05-20-25</text>
<text x="820" y="576">DWG</text>
<text x="886" y="577">A</text>
<text x="820" y="583">NO. :</text>
<text x="708" y="590">DWG DESCRIPTION : TYPICAL SECTIONS</text>
</g>
<g font-size="5.5">
<text x="356" y="25">VARIES</text>
<text x="349" y="34">11</text>
<text x="394" y="33">3</text>
<text x="344" y="39">CMU WALL</text>
<text x="385" y="39">VENEER WALL</text>
<text x="653" y="42">3</text>
<text x="351" y="47">7</text>
<text x="788" y="45">3</text>
<text x="344" y="53">CMU WALL</text>
<text x="665" y="58">3</text>
<text x="672" y="58">&quot; THK VENEER WALL</text>
<text x="323" y="61">7</text>
<text x="800" y="61">3</text>
<text x="806" y="61">&quot; THK VENEER WALL</text>
<text x="315" y="67">@ 11</text>
<text x="329" y="67">CMU</text>
<text x="323" y="73">11</text>
<text x="665" y="75">MARK PER PLAN</text>
<text x="800" y="77">MARK PER PLAN</text>
<text x="110" y="82">C</text>
<text x="315" y="79">@ 1-3</text>
<text x="331" y="79">CMU</text>
<text x="665" y="82">L5x3</text>
<text x="677" y="82">x</text>
<text x="686" y="82">(LLV)</text>
<text x="800" y="84">L6x4x</text>
<text x="815" y="84">(LLV)</text>
<text x="111" y="84">LOF BEAM</text>
<text x="665" y="88">(GALV.)</text>
<text x="129" y="93">9</text>
<text x="800" y="90">(GALV.)</text>
<text x="123" y="99">CMU WALL</text>
<text x="280" y="96">HSS BEAM TO</text>
<text x="294" y="102">BRG.PL.</text>
<text x="643" y="107">OPENING</text>
<text x="34" y="114">BEAM TO</text>
<text x="77" y="112">3</text>
<text x="133" y="111">MARK PER PLAN</text>
<text x="282" y="114">T.O.BRG PL./ BOT. OF BEAM</text>
<text x="776" y="109">OPENING</text>
<text x="37" y="119">BRG.PL.</text>
<text x="77" y="120">3</text>
<text x="133" y="118">W8x24</text>
<text x="390" y="118">MARK PER PLAN</text>
<text x="295" y="120">EL:SEE PLAN</text>
<text x="390" y="125">HSS16x8x</text>
<text x="412" y="125">,HSS8x8x</text>
<text x="432" y="125">.</text>
<text x="335" y="131" transform="rotate(-90 335 131)">BRG.PL.</text>
<text x="390" y="131">(GALV.)</text>
<text x="445" y="131">1-0</text>
<text x="133" y="135">9</text>
<text x="139" y="135">&quot; THK CMU WALL</text>
<text x="493" y="136">BEAM PER PLAN</text>
<text x="35" y="138">T.O.BRG PL./ BOT. OF BEAM</text>
<text x="345" y="138">2</text>
<text x="367" y="138">2</text>
<text x="493" y="142">LINTELBEAM</text>
<text x="49" y="145">EL:SEE PLAN</text>
<text x="89" y="156" transform="rotate(-90 89 156)">BRG.PL.</text>
<text x="95" y="161">2</text>
<text x="124" y="161">2</text>
<text x="356" y="161">C</text>
<text x="224" y="164">9</text>
<text x="231" y="164">&quot; THK CMU WALL</text>
<text x="357" y="162">LOF BEAM</text>
<text x="502" y="169">APPROVER,</text>
<text x="367" y="177">T.O.BRG PL./ BOT. OF BEAM</text>
<text x="435" y="175" transform="rotate(-90 435 175)">BRG.PL.</text>
<text x="502" y="175">PLEASE CONFIRM CLOUDED BEAM BEARING</text>
<text x="380" y="184">EL:SEE PLAN</text>
<text x="502" y="182">AND CLEAR DIMENSIONSARE OKTO PROCEED?</text>
<text x="91" y="189">T.O.BRG PL./ BOT. OF BEAM</text>
<text x="226" y="188">MARK PER PLAN</text>
<text x="648" y="191">1-3</text>
<text x="803" y="188">1-7</text>
<text x="105" y="195">EL:SEE PLAN</text>
<text x="226" y="194">W8x24</text>
<text x="440" y="196">4</text>
<text x="449" y="196">4</text>
<text x="226" y="201">LINTELBEAM</text>
<text x="838" y="200">7</text>
<text x="845" y="200">CMU WALL</text>
<text x="24" y="210">APPROVER,</text>
<text x="150" y="207" transform="rotate(-90 150 207)">BRG.PL.</text>
<text x="168" y="206">4</text>
<text x="176" y="206">4</text>
<text x="226" y="207">(CNTR ON CMU WALL)</text>
<text x="583" y="210">3</text>
<text x="590" y="210">&quot; THK VENEER WALL</text>
<text x="679" y="210">7</text>
<text x="686" y="210">&quot; THK CMU WALL</text>
<text x="735" y="206">3</text>
<text x="741" y="206">&quot; THK VENEER WALL</text>
<text x="172" y="214">8</text>
<text x="444" y="213">8</text>
<text x="483" y="210">OPENING</text>
<text x="837" y="211">11</text>
<text x="846" y="211">&quot; THK CMU WALL</text>
<text x="24" y="216">PLEASE CONFIRM CLOUDED STUD SPACING.</text>
<text x="184" y="219">CLR.</text>
<text x="200" y="218">OPENING</text>
<text x="238" y="220">&quot; THK BOTTOM PL.</text>
<text x="383" y="221">&quot; THK BEARING PL.</text>
<text x="438" y="218">BRG.PL.</text>
<text x="465" y="218">CLR.</text>
<text x="171" y="224">8</text>
<text x="386" y="227">w/</text>
<text x="394" y="227">&quot;Ø x 5&quot; LONG</text>
<text x="442" y="227">1-0</text>
<text x="747" y="227">MARK PER PLAN</text>
<text x="840" y="227">PRECAST CONC. LINTEL</text>
<text x="113" y="231">&quot; THK BEARING PL.</text>
<text x="169" y="229">BRG.</text>
<text x="374" y="234">HEADED SHEAR STUDS</text>
<text x="443" y="232">BRG.</text>
<text x="596" y="233">MARK PER PLAN</text>
<text x="682" y="231">PRECAST CONC.</text>
<text x="747" y="233">L5x3</text>
<text x="759" y="233">x</text>
<text x="768" y="233">(LLV)</text>
<text x="116" y="238">w/</text>
<text x="124" y="238">&quot;Ø x 5&quot; LONG</text>
<text x="256" y="236">APPROVER,</text>
<text x="596" y="239">L6x3</text>
<text x="608" y="239">x</text>
<text x="617" y="239">(LLV)</text>
<text x="764" y="240">(GALV.)</text>
<text x="104" y="244">HEADED SHEAR STUDS</text>
<text x="256" y="242">PLEASE CONFIRM CLOUDED</text>
<text x="476" y="241">POST PER ELEVATION</text>
<text x="613" y="246">(GALV.)</text>
<text x="107" y="251">(CNTR ON CMU WALL)</text>
<text x="256" y="249">BEARING DIMENSION.</text>
<text x="639" y="260">OPENING</text>
<text x="782" y="259">OPENING</text>
<text x="623" y="397">1-11</text>
<text x="125" y="406">9</text>
<text x="313" y="406">1-3</text>
<text x="118" y="411">CMU WALL</text>
<text x="593" y="410">3</text>
<text x="636" y="411">1-3</text>
<text x="127" y="420">C</text>
<text x="289" y="417">3</text>
<text x="342" y="417">7</text>
<text x="472" y="415">1-7</text>
<text x="589" y="416">VENEER</text>
<text x="631" y="416">CMU WALL</text>
<text x="128" y="422">LOF BEAM</text>
<text x="284" y="422">VENEER</text>
<text x="335" y="422">CMU WALL</text>
<text x="594" y="422">WALL</text>
<text x="629" y="425">C</text>
<text x="289" y="429">WALL</text>
<text x="445" y="430">3</text>
<text x="481" y="429">11</text>
<text x="630" y="426">LOF BEAM</text>
<text x="142" y="435">4</text>
<text x="321" y="435">C</text>
<text x="322" y="437">LOF BEAM</text>
<text x="440" y="435">VENEER</text>
<text x="475" y="435">CMU WALL</text>
<text x="639" y="433">11</text>
<text x="731" y="438">THE INFORMATION NOTED HEREON THIS DRAWING IS THE</text>
<text x="150" y="444">&quot;Ø x 4&quot; LONG</text>
<text x="445" y="442">WALL</text>
<text x="480" y="446">C</text>
<text x="481" y="449">LOF BEAM</text>
<text x="731" y="444">PROPERTY OF STEEL FAB ENTERPRISES, INC.AND SHALL</text>
<text x="145" y="450">HEADED SHEAR STUD</text>
<text x="338" y="453">5</text>
<text x="486" y="456">7</text>
<text x="731" y="451">NOTED BE USED WITHOUT WRITTEN CONSENT.</text>
<text x="145" y="457">w/W8 BEAM</text>
<text x="668" y="460">&quot;Ø x 4&quot; LONG</text>
<text x="348" y="464">&quot;Ø x 4&quot; LONG</text>
<text x="663" y="467">HEADED SHEAR STUD</text>
<text x="146" y="470">MARK PER PLAN</text>
<text x="344" y="470">HEADED SHEAR STUDAT 2'-0&quot; O.C</text>
<text x="663" y="473">w/HSS16x8x</text>
<text x="146" y="476">W8X24</text>
<text x="344" y="477">w/HSS8x4x</text>
<text x="509" y="482">&quot;Ø x 4&quot; LONG</text>
<text x="150" y="490">&quot; THK BOTTOM PL.</text>
<text x="345" y="488">MARK PER PLAN</text>
<text x="505" y="489">HEADED SHEAR STUD</text>
<text x="664" y="491">MARK PER PLAN</text>
<text x="111" y="494">TYP</text>
<text x="146" y="497">w/W8 BEAM</text>
<text x="345" y="495">HSS8x4x</text>
<text x="366" y="495">(LLV)</text>
<text x="505" y="495">w/HSS8x8x</text>
<text x="664" y="498">HSS16x8x</text>
<text x="119" y="500">OPENING</text>
<text x="345" y="502">(GALV.)</text>
<text x="292" y="508">TYP</text>
<text x="508" y="508">MARK PER PLAN</text>
<text x="664" y="504">(GALV.)</text>
<text x="350" y="516">&quot; THK PL.</text>
<text x="508" y="515">HSS8x8x</text>
<text x="597" y="512">TYP</text>
<text x="622" y="515">OPENING</text>
<text x="309" y="521">OPENING</text>
<text x="508" y="521">(GALV.)</text>
<text x="671" y="518">&quot; THK PL.</text>
<text x="346" y="522">w/HSS8x4x</text>
<text x="666" y="525">w/HSS16x8x</text>
<text x="346" y="529">(GALV.)</text>
<text x="448" y="530">TYP</text>
<text x="471" y="534">OPENING</text>
<text x="513" y="534">&quot; THK PL.</text>
<text x="666" y="531">(GALV.)</text>
<text x="509" y="540">w/HSS8x8x</text>
<text x="509" y="547">(GALV.)</text>
</g>
<g font-size="5.5" fill="#f0f">
<text x="378" y="214">BP4 MARK PER PLAN</text>
<text x="108" y="224">BP4 MARK PER PLAN</text>
</g>
<g font-size="5.2">
<text x="174" y="301">3/</text>
<text x="177" y="303">8</text>
<text x="442" y="303">3/</text>
<text x="445" y="305">8</text>
</g>
<g font-size="4.7">
<text x="354" y="33">5/</text>
<text x="356" y="34">8</text>
<text x="397" y="32">5/</text>
<text x="399" y="34">8</text>
<text x="656" y="41">5/</text>
<text x="353" y="46">5/</text>
<text x="355" y="47">8</text>
<text x="658" y="42">8</text>
<text x="790" y="44">5/</text>
<text x="792" y="45">8</text>
<text x="325" y="60">5/</text>
<text x="667" y="57">5/</text>
<text x="670" y="59">8</text>
<text x="324" y="65">5/</text>
<text x="328" y="61">8</text>
<text x="802" y="60">5/</text>
<text x="804" y="62">8</text>
<text x="327" y="67">8</text>
<text x="325" y="78">5/</text>
<text x="327" y="72">5/</text>
<text x="330" y="74">8</text>
<text x="328" y="79">8</text>
<text x="673" y="81">1/</text>
<text x="676" y="82">2</text>
<text x="679" y="81">5/</text>
<text x="682" y="82">16</text>
<text x="809" y="82">3/</text>
<text x="812" y="84">8</text>
<text x="131" y="92">5/</text>
<text x="134" y="94">8</text>
<text x="64" y="111">1/</text>
<text x="67" y="113">4</text>
<text x="64" y="119">1/</text>
<text x="330" y="119" transform="rotate(-90 330 119)">8</text>
<text x="67" y="120">4</text>
<text x="329" y="121" transform="rotate(-90 329 121)">3/</text>
<text x="407" y="124">1/</text>
<text x="410" y="125">4</text>
<text x="428" y="124">1/</text>
<text x="431" y="125">4</text>
<text x="450" y="129">1/</text>
<text x="453" y="131">2</text>
<text x="135" y="133">5/</text>
<text x="137" y="135">8</text>
<text x="347" y="137">1/</text>
<text x="369" y="137">1/</text>
<text x="84" y="143" transform="rotate(-90 84 143)">8</text>
<text x="350" y="139">2</text>
<text x="372" y="139">2</text>
<text x="82" y="146" transform="rotate(-90 82 146)">3/</text>
<text x="97" y="160">1/</text>
<text x="100" y="162">2</text>
<text x="126" y="160">1/</text>
<text x="129" y="162">2</text>
<text x="227" y="163">5/</text>
<text x="229" y="165">8</text>
<text x="428" y="171" transform="rotate(-90 428 171)">3/</text>
<text x="429" y="169" transform="rotate(-90 429 169)">8</text>
<text x="653" y="190">5/</text>
<text x="656" y="191">8</text>
<text x="808" y="186">5/</text>
<text x="811" y="188">8</text>
<text x="143" y="201" transform="rotate(-90 143 201)">3/</text>
<text x="145" y="198" transform="rotate(-90 145 198)">8</text>
<text x="840" y="199">5/</text>
<text x="842" y="200">8</text>
<text x="586" y="208">5/</text>
<text x="588" y="210">8</text>
<text x="681" y="209">5/</text>
<text x="737" y="205">5/</text>
<text x="739" y="207">8</text>
<text x="842" y="210">5/</text>
<text x="184" y="213">1/</text>
<text x="187" y="214">2</text>
<text x="465" y="211">1/</text>
<text x="468" y="213">2</text>
<text x="684" y="210">8</text>
<text x="844" y="211">8</text>
<text x="234" y="219">3/</text>
<text x="237" y="221">8</text>
<text x="378" y="219">3/</text>
<text x="381" y="221">8</text>
<text x="173" y="222">1/</text>
<text x="175" y="224">2</text>
<text x="389" y="226">1/</text>
<text x="392" y="227">2</text>
<text x="448" y="225">1/</text>
<text x="450" y="227">2</text>
<text x="108" y="230">3/</text>
<text x="111" y="231">8</text>
<text x="755" y="232">1/</text>
<text x="757" y="234">2</text>
<text x="761" y="232">5/</text>
<text x="764" y="234">16</text>
<text x="119" y="236">1/</text>
<text x="122" y="238">2</text>
<text x="604" y="238">1/</text>
<text x="606" y="240">2</text>
<text x="610" y="238">5/</text>
<text x="613" y="240">16</text>
<text x="630" y="396">5/</text>
<text x="633" y="397">8</text>
<text x="127" y="404">5/</text>
<text x="129" y="406">8</text>
<text x="318" y="405">5/</text>
<text x="321" y="406">8</text>
<text x="477" y="414">5/</text>
<text x="595" y="409">5/</text>
<text x="598" y="411">8</text>
<text x="641" y="409">5/</text>
<text x="644" y="411">8</text>
<text x="291" y="416">5/</text>
<text x="293" y="417">8</text>
<text x="344" y="416">5/</text>
<text x="346" y="417">8</text>
<text x="480" y="415">8</text>
<text x="447" y="428">5/</text>
<text x="449" y="430">8</text>
<text x="485" y="428">5/</text>
<text x="488" y="430">8</text>
<text x="144" y="434">13/</text>
<text x="148" y="436">16</text>
<text x="643" y="432">5/</text>
<text x="645" y="434">8</text>
<text x="145" y="442">1/</text>
<text x="148" y="444">2</text>
<text x="340" y="452">5/</text>
<text x="343" y="453">8</text>
<text x="488" y="454">5/</text>
<text x="491" y="456">8</text>
<text x="663" y="459">1/</text>
<text x="666" y="461">2</text>
<text x="344" y="462">1/</text>
<text x="346" y="464">2</text>
<text x="684" y="472">1/</text>
<text x="687" y="474">4</text>
<text x="363" y="475">1/</text>
<text x="365" y="477">4</text>
<text x="505" y="481">1/</text>
<text x="508" y="483">2</text>
<text x="113" y="487">1/</text>
<text x="116" y="489">2</text>
<text x="146" y="489">3/</text>
<text x="149" y="491">8</text>
<text x="360" y="494">1/</text>
<text x="363" y="495">4</text>
<text x="524" y="494">1/</text>
<text x="527" y="496">4</text>
<text x="681" y="496">1/</text>
<text x="295" y="501">1/</text>
<text x="298" y="503">2</text>
<text x="684" y="498">4</text>
<text x="599" y="505">1/</text>
<text x="602" y="507">2</text>
<text x="346" y="514">3/</text>
<text x="523" y="514">1/</text>
<text x="526" y="515">4</text>
<text x="348" y="516">8</text>
<text x="365" y="521">1/</text>
<text x="666" y="517">3/</text>
<text x="669" y="518">8</text>
<text x="367" y="523">4</text>
<text x="450" y="523">1/</text>
<text x="453" y="524">2</text>
<text x="687" y="523">1/</text>
<text x="690" y="525">4</text>
<text x="509" y="532">3/</text>
<text x="511" y="534">8</text>
<text x="528" y="539">1/</text>
<text x="530" y="541">4</text>
</g>
</svg>
